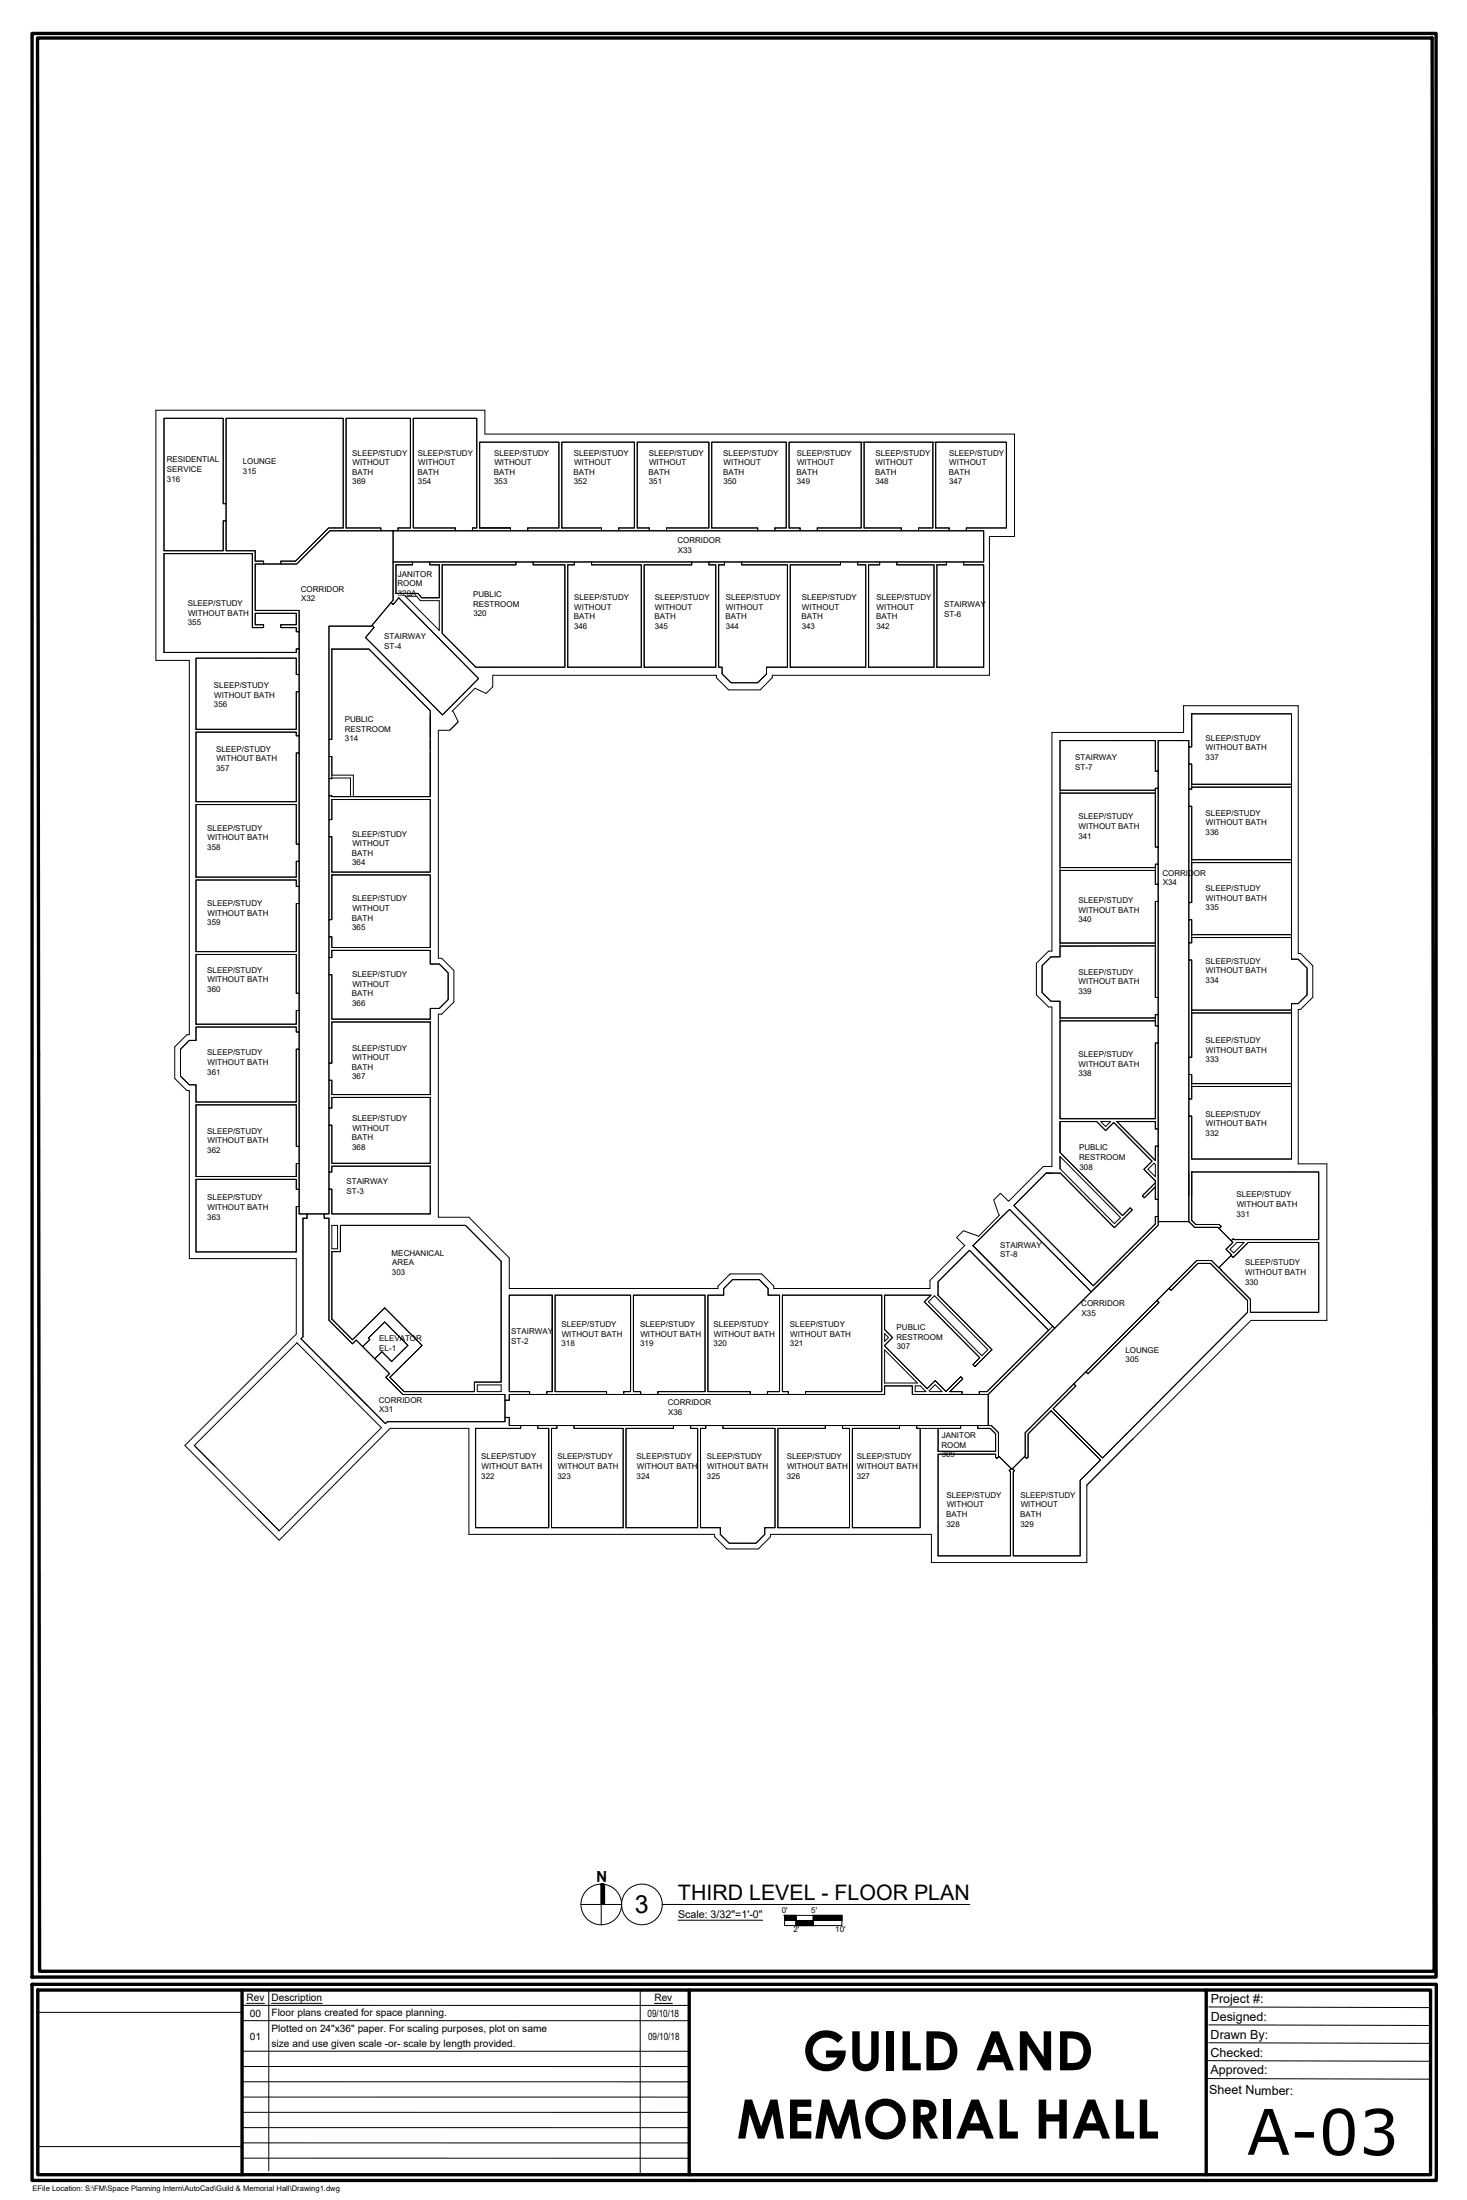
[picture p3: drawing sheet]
<svg xmlns="http://www.w3.org/2000/svg" width="610mm" height="914mm" viewBox="0 0 610 914" stroke-linecap="round" stroke-linejoin="round" font-family="sans-serif">
<!-- layer: 0 -->
<g fill="none" stroke="#000" stroke-width=".42">
<path d="M68.1 173.9h24.7v35.4h1.1v7.2h-1.1v12.4h-24.7zM93.9 173.9h48.7v45.5h-6l-13.8 13.8h-6.1v1.2h-7.2v-1.2h-3.5v-4.3h-12.1zM143.8 173.9h26.7v45.5h-5.1v1.2h-7.1v-1.2h-14.5zM171.7 173.9v45.5h17.5v1.2h-23.8v-1.2h5.1v-45.5h-26.7v45.5M171.7 173.9h26.4v45.5h-1.8v1.2h-7.1v-1.2h-17.5zM171.7 173.9h26.4v45.5h-1.8v1.2h15.8M199.3 183.8h33v35.6h-13v1.2h-7.2v-1.2h-12.8zM233.4 183.8h30.2v35.6h-6.5v1.2h-7.2v-1.2h-16.5zM264.8 183.8h29.8v35.6h-17.6v1.2h-7.2v-1.2h-5zM295.8 183.8h30.9v35.6h-4.7v1.2h-7.1v-1.2h-19.1zM327.9 183.8h30v35.6h-18.3v1.2h-7.1v-1.2h-4.6zM357.9 183.8v35.6h-18.3v1.2h34.9v-1.2h-15.4"/>
<path d="M359.1 183.8h28.5v35.6h-5.9v1.2h-7.2v-1.2h-15.4zM359.1 183.8v35.6M387.6 183.8v35.6h-5.9v1.2h12.7v-1.2h-5.6M388.8 183.8h29.4v35.6h-16.6v1.2h-7.2v-1.2h-5.6zM388.8 183.8v35.6M143.8 219.4h14.5v1.2h-21.2l-13.8 13.8h-6.6v-1.2h6.1l13.8-13.8h6v-45.5h-48.7v35.4h-1.1v-35.4h-24.7v55M199.3 219.4v-35.6h33v35.6h-13v1.2h30.6v-1.2h-16.5M199.3 219.4h12.8v1.2M233.4 219.4v-35.6h30.2v35.6h-6.5v1.2h12.7v-1.2h-5M264.8 219.4v-35.6h29.8v35.6h-17.6v1.2h37.9v-1.2h-19.1M295.8 219.4v-35.6h30.9v35.6h-4.7v1.2h10.5v-1.2h-4.6M327.9 219.4v-35.6h90.3v35.6h-16.6v1.2h7.2v13h-8.4v1.2h8.4v42.5h-19.5"/>
<path d="M68.1 230.1h36.8v30.8h4.6v-1.2h-3.5v-4.8h17.1v4.8h-6.4v1.2h6.4v1.7h1.2v7.1h-1.2v1.5h-55zM68.1 228.9h24.7v-12.4h1.1v12.4M93.9 228.9h12.1v4.3h3.5v1.2h-3.5v19.3h18.3v8.9h-1.2v-1.7h-6.4v-1.2h6.4v-4.8h-17.1v4.8h3.5v1.2h-4.6v-30.8h-36.8v41.1M106 234.4h17.3l13.8-13.8h26.2v28.8l-9 10.9h-17.6v244.2h-12.4v-250.8h-18.3zM163.3 220.6h245.5v13h-245.5zM164.5 234.8h6.9v-1.2h7.2v1.2h3.9v13.7h-7.3l-1.5-1.9h-9.2zM183.7 234.8v28.4l14 14.1h37v-42.5h-13.2v-1.2h17.2v1.2h-2.8v42.5M183.7 234.8h30.7v-1.2h-35.8v1.2h3.9v13.7h-7.3l-1.5-1.9h-9.2M183.7 234.8h30.7v-1.2h7.1v1.2h13.2v42.5h-37l-14-14.1zM235.9 234.8h2.8v-1.2h7.1v1.2h20.7v42.5h-30.6zM267.7 234.8h19.8v-1.2h7.1v1.2h2.8v42.5h-29.7zM298.6 234.8v42.5h1.5v2.8l3.7 3.7h11.1l3.6-3.7v-2.8h8.7v-42.5h-19v-1.2h41.1v1.2h-20.9v42.5"/>
<path d="M298.6 234.8h2.4v-1.2h7.2v1.2h19v42.5h-8.7v2.8l-3.6 3.7h-11.1l-3.7-3.7v-2.8h-1.5zM298.6 234.8h2.4v-1.2h-6.4v1.2h2.8v42.5h-29.7M328.4 234.8h20.9v-1.2h7.1v1.2h3.3v42.5h-31.3zM360.9 234.8h4.6v-1.2h7.2v1.2h15.4v42.5h-27.2zM389.3 234.8h4v-1.2h7.1v1.2h8.4v42.5h-19.5zM162.5 250.4l.9 .9 2.3-2.8 33.2 33.5-15 15.1-32-32.1 3.5-4.2-.8-.9zM164.5 246.6v-11.8h6.9v-1.2h-8.1v15.8l-.8 1 .9 .9 2.3-2.8 33.2 33.5-15 15.1-32-32.1M164.5 246.6h2.7M168.4 247.8h4.7l1.5 1.9h7.9v12.3zM68.1 271.2h55v-1.5h1.2v10.7h-1.2v-6.8h-41.7v29.5M81.4 273.6h41.7v6.8h1.2v7.1h-1.2v15.6h-41.7zM137.9 269.8h15.4l25.5 25.6v35.7h-32v-8.9h-8.9v-7.8h-1.2v9.2h1.2v-.2h7.7v7.7h-7.7v-.3h-1.2v9.9h1.2v-8.4"/>
<path d="M137.9 269.8h15.4l25.5 25.6v35.7h-40.9v-.3h-1.2v-7.2h1.2v-9.2h-1.2v-7.1h1.2zM151.9 265l3.5-4.2-.8-.9-.3 .4h-17.6v47h1.2v-37.5M235.9 277.3h30.6v-42.5h-20.7v-1.2h41.7v1.2h-19.8v42.5M328.4 277.3h31.3v-42.5h-3.3v-1.2h9.1v1.2h-4.6v42.5M360.9 277.3h27.2v-42.5h-15.4v-1.2h20.6v1.2h-4v42.5M190.4 300l-3.5 3.5h-4.8v94.8h1.4l5.1 5.1M495.2 296.7h41.5v102h2.8l3.6 3.7v11.1l-3.6 3.7h-2.8v64.5h-41.5v-17.8h-1.2v43.8l2.4 2.4h9.7l.5 .5 .8-.8-.8-.9h-9.7l-1.7-1.7v-20.1M495.2 296.7h41.5v29.3h-41.5v-8.4h-1.2v-7.2h1.2zM495.2 296.7v13.7h-1.2v-2.6h-12.7M81.4 304.3v28.9h41.7v-20.2h1.2v37.9h-1.2v-16.5h-41.7v30.2M81.4 303.1h41.7v-15.6h1.2v18.3h-1.2v-1.5h-41.7M81.4 304.3h41.7v1.5h1.2v7.2h-1.2v20.2h-41.7z"/>
<path d="M186.9 303.5l3.5-3.5-2-4.1-.5-.3 9.5-9.6 4.6 2.2 2.8-2.8v-4.7h92.9v1l5 5h13.2l5-5v-1h90.2v-57.7h10.5v-42.6h-220.1v-9.9h-136.7v104h13.9v155.6h-1l-5.1 5M440.5 307.8v89.9h-3.8l-3.7 3.7v11.1l3.7 3.7h3.8v48.8M440.5 307.8h39.6v12.7h1.2v7.1h-1.2v.9h-39.6zM440.5 307.8h39.6v12.7h1.2v-12.7M481.3 307.8h12.7v199.9h-12.7zM494 317.6h1.2v10.4h-1.2zM81.4 334.4h41.7v16.5h1.2v7.1h-1.2v6.6h-41.7zM137.9 332.3h40.9v30.2h-40.9v-14.7h-1.2v34.4h1.2v-18.5M137.9 332.3h40.9v30.2h-40.9v-14.7h-1.2v-7.1h1.2zM440.5 329.6h39.6v22.5h1.2v7.1h-1.2v1.4h-39.6zM440.5 329.6h39.6M440.5 328.5h39.6"/>
<path d="M480.1 327.6h1.2v24.5h-1.2zM494 328h1.2v-.8h41.5v30.1h-41.5v-22.2h-1.2zM494 335.1h1.2v40h-1.2zM495.2 327.2h41.5M495.2 326h41.5M480.1 359.2h1.2v8.3h-1.2zM495.2 358.5h41.5v30h-41.5v-6.2h-1.2v-7.2h1.2zM495.2 358.5h41.5M495.2 357.3h41.5M81.4 365.8h41.7v2.6h1.2v7.1h-1.2v20h-41.7zM81.4 364.6h41.7v-6.6h1.2v10.4h-1.2v-2.6h-41.7v29.7M137.9 363.7h40.9v30.1h-40.9v-4.4h-1.2v8.6h1.2v-3"/>
<path d="M137.9 363.7h40.9v30.1h-40.9v-4.4h-1.2v-7.2h1.2zM440.5 361.8h39.6v5.7h1.2v7.2h-1.2v17.3h-39.6zM440.5 361.8h39.6M440.5 360.6h39.6M480.1 374.7h1.2v39.9h-1.2zM81.4 396.7h41.7v16.2h1.2v7.1h-1.2v5.7h-41.7zM81.4 395.5h41.7v-20h1.2v37.4h-1.2v-16.2h-41.7v29M137.9 395h40.9v5.7h3.8l3.6 3.7v11.1l-3.6 3.6h-3.8v4.5h-40.9v-18.5h-1.2v-7.1h1.2zM137.9 395h40.9v5.7h3.8l3.6 3.7v11.1l-3.6 3.6h-3.8v4.5h-40.9v-18.5h-1.2v36.8h1.2v-17.1h40.9M440.5 393.3l39.6-.2v21.5h1.2v7.1h-1.2v1.4h-39.6v-6.9h-3.8l-3.7-3.7v-11.1l3.7-3.7h3.8zM440.5 393.1h39.6M440.5 392h39.6"/>
<path d="M494 382.3h1.2v9.6h-1.2zM494 399h1.2v40.5h-1.2zM495.2 389.7h41.5v9h2.8l3.6 3.7v11.1l-3.6 3.7h-2.8v2.6h-41.5v-20.8h-1.2v-7.1h1.2zM495.2 389.7h41.5M495.2 388.5h41.5M430.7 400.4v13.1l5 5h1.4v66.3h-3.6l-14.4 14.5-3.4-3.3-2.8 2.8 2.4 6.3-8.7 8.8-6.3-2.4-2.8 2.9 3.4 3.3-14.4 14.5v3.3h-64.9v-.9l-5.1-5.1h-13.1l-5.1 5.1v.9h-86.7v-12.7l-16.8-16.9h-12.7v-84.4h1.4l5.1-5v-13.1M430.7 400.4l5-5.1h1.4v-90.9h54.7v-11.1h47.7v103h.9l5.1 5.1v13.1l-5.1 5h-.9v64.2h11.9v65.1h-31.6l-68.2 68.5v32.2h-64.6v-11.8h-66.8v1l-5.1 5.1h-13.1l-5.1-5.1v-1h-102.1v-44h-32.7l-46.1 46.5-39.2-39.4 46.3-46.3v-31.4h-44.4v-69.8h-1l-5.1-5.1v-13.1M495.2 419.8h41.5M81.4 426.9h41.7v2h1.2v7.2h-1.2v21.9h-41.7v-7.1h-2.7l-3.7-3.7v-11.1l3.7-3.7h2.7zM81.4 425.7h41.7v-5.7h1.2v8.9h-1.2v-2h-41.7v5.5h-2.7l-3.7 3.7v11.1l3.7 3.7h2.7v7.1M137.9 424.8h40.9v30.1h-40.9v-5.9h-1.2v-7.1h1.2zM178.8 424.8v30.1h-40.9v-5.9h-1.2v11.5h1.2v-4.4h40.9"/>
<path d="M440.5 424.3h39.6v2.1h1.2v7.1h-1.2v31.5h-39.6zM440.5 424.3h39.6M440.5 423.1h39.6M480.1 421.7h1.2v4.7h-1.2zM495.2 421h41.5v29.4h-41.5v-3.8h-1.2v-7.1h1.2zM495.2 421h41.5M81.4 459.2h41.7v17.3h1.2v7.1h-1.2v5.4h-41.7zM81.4 458h41.7v-21.9h1.2v40.4h-1.2v-17.3h-41.7v29.8M137.9 456.1h40.9v27.4h-40.9v-15.8h-1.2v-7.2h1.2zM178.8 456.1v27.4h-40.9v-15.8h-1.2v19.4h1.2v-2.4h40.9M494 446.6h1.2v10.2h-1.2zM495.2 451.6h41.5v30.1h-41.5v-17.8h-1.2v-7.1h1.2z"/>
<path d="M495.2 451.6h41.5M495.2 450.4h41.5M440.5 479l25.9 26.2 3.2-3.2 .9 .9-7.4 7.4-22.5-22.7h-5.9l-13.4 13.5 33 33.3 25.8-25.7v-3.1h1.2v3.6l-27.8 27.7M440.5 466.2h15.2l3.7 3.7 3.4-3.3 15.9 16-3.4 3.4 4.8 4.8v.8l-5.4 5.4 .8 .8 4.6-4.5v5.2h1.2v7.1h-1.2v3.1l-25.8 25.7-33-33.3 13.4-13.5h5.9l22.5 22.7 7.4-7.4-.9-.9-3.2 3.2-25.9-26.2zM440.5 466.2v12.8M440.5 465h39.6v-31.5h1.2v35.7h-1.2v-3h-16M457.4 466.2h4.1l-2.1 2zM464.1 466.2l16 16.1v-5.9h1.2v22.1h-1.2v-7.7l-4.8-4.8 3.4-3.4-15.9-16-3.4 3.3-3.7-3.7h-15.2v12.8M464.1 466.2h16v3h1.2v7.2h-1.2v5.9zM81.4 490.2h41.7v4.1h1.2v7.2h-1.2v18.8h-41.7zM81.4 489h41.7v-5.4h1.2v10.7h-1.2v-4.1h-41.7v30.1M137.9 484.7h40.9v19.8h-40.9v-10.2h-1.2v-7.2h1.2z"/>
<path d="M178.8 484.7v19.8h-40.9v-10.2h-1.2v10.2h-2v1.8h2v42.4l9.8 9.8 1.5-1.5 2.7 2.7M440.5 480.7l25.1 25.4-2.5 2.5-22.6-22.8zM477 486l2.6-2.5 .5 .5v5.1zM480.1 491.6l-5.4 5.4 .8 .8 4.6-4.5M495.2 487.1h52.8v28.1h-35.2l-.3-.3-.9 .8 .7 .7-2.8 2.8 2.9 3.4 6.3-6.2h29.3v29h-28.4M495.2 487.1v9.9M495.2 487.1h52.8v28.1h-35.2l-.3-.3-.9 .8-5-5.1 .8-.8-.8-.9h-9.7l-1.7-1.7zM124.3 504.5v-3h-1.2v18.8h-41.7M124.3 504.5h3.3v1.8h-1.7M125.9 506.3v49.3l-.8 .9 35 35.2 .9-.8h48.8v-1.8h1.8v3.4h4.8v1.2h-18.8v41.3M127.6 504.5h7.1v1.8h2v42.4l9.8 9.8 1.5-1.5 13.9 13.9-1.6 1.6 7.1 7.1h42.4v11.3h-48.8l-.9 .8-35-35.2 .8-.9v-49.3h1.7zM137.9 509.3h2.4v9.7h-2.4z"/>
<path d="M141.5 509.3h52l14.7 14.9v50.2h-11.1v4h-29.2l-5.9-5.9 13.4-13.3-15.5-15.6-13.4 13.3-8.6-8.7v-28h3.6zM404.3 517.7l15.2-15 34 34.2M404.3 517.7l15.2-15 34 34.2-15.2 15.2zM404.3 517.7l34 34.4-27.6 27.5h-3.8v-1.2h3.3l27.2-27.2M404.3 517.7l21.7 22M481.3 507.7h12.7l2.4 2.4h9.7l6.2 6.3-2.8 2.8 2.3 2.4-5.3 5.3-3.1-3h-6.1l-71.3 71.6v9.6l-5.5 5.5-5.6-5.5v-9.7l-2.9-2.9h-1.3v-12.9l70.6-70.4zM511.1 519.2l2.9-2.8h3l-4.4 4.4zM211.6 538.3h17.9v40.1h-2.3v1.2h-7.1v-1.2h-8.5zM230.7 538.3h31.3v40.1h-2.8v1.2h-7.1v-1.2h-21.4zM263.2 538.3h29.8v40.1h-19.6v1.2h-7.2v-1.2h-3zM294.2 538.3h6.5v-2.8l3.7-3.6h11.1l3.7 3.6v2.8h4.7v40.1h-5v1.2h-7.1v-1.2h-17.6zM325.1 538.3h41.3v40.1h-31.7v1.2h32.9v-3.6h11.5v3.6h20.7v-1.2h-5.1"/>
<path d="M325.1 538.3h41.3v40.1h-31.7v1.2h-7.1v-1.2h-2.5zM325.1 538.3v40.1h2.5v1.2h-8.7v-1.2h5v-40.1h-4.7v-2.8l-3.7-3.6h-11.1l-3.7 3.6v2.8h-6.5v40.1M367.6 538.3h19.3l-2.8 2.8 23 23.2-2.8 2.9 .8 .8 7.1-7-22.4-22.7v-5.6l13.1-13 32.8 33.2-25.5 25.5h-3.3v1.2h-7.1v-1.2h-5.1l5.4-5.3-.9-.9-6.1 6.1-4.5-4.5-3.4 3.4-17.7-17.9 3.4-3.4-3.3-3.3zM389.8 538.3l22.4 22.7-7.1 7-.8-.8 2.8-2.9-23-23.2 2.8-2.8h-19.3v14.3l3.3 3.3-3.3 3.5 17.6 17.8 3.4-3.4 4.5 4.5 6.1-6.1 .9 .9-5.4 5.3M389.8 538.3h.1M389.8 538.3v-5.6l13.1-13 32.8 33.2M440.3 523.7h.1M465.7 524.7l-12.2 12.2M485.8 535.5l.8 .8 11.2-11.2h5.2l15.4 15.4v4.9l-60.3 60.6-20.5-20.5 9.5-9.4-.9-.9 5-5 .9 .8 29.5-29.6-.9-.9zM503 525.1l15.4 15.4v4.9l-60.3 60.6-20.5-20.5 9.5-9.4-.9-.9-20.2 20.3v9.6l-.2 .3 .8 .8 .6-.6v-9.6l9.6-9.6M503 525.1h-5.2l-11.2 11.2-.8-.8 11.5-11.6h6.1l16.2 16.1v5.4M506.5 526.9l5.1-5.1 .8 .8 6.3-6.2h29.3v29h-28.4v-5.4z"/>
<path d="M150.7 559.7l3-2.9-.6-.6 6.8-6.7 9.6 9.7-6.8 6.7-4-4.1-3 3 6.2 6.1-1.6 1.6 7.1 7.1h42.4v2.4h1.8v-2.4M153.1 556.2l6.8-6.7 9.6 9.7-6.8 6.7-4-4.1-3 3-5-5.1 3-2.9zM367.6 554.3l1.6 1.6-1.6 1.6zM385.8 541.1l2.5-2.5 22.2 22.4-2.5 2.5zM480.7 540.5l.9 .9-29.5 29.6-.9-.8zM135.6 567h.1M161.2 573.3h.1M198.3 575.6h9.9v2.8h-9.9zM211.6 578.4v-40.1h17.9v40.1h-2.3v1.2h24.9v-1.2h-21.4M211.6 579.6h156v-3.6h11.5v3.6h31.6v12.9h-199.1v-3.4h-1.8v-7.1h1.8zM211.6 578.4h8.5v1.2h-8.5M230.7 578.4v-40.1h31.3v40.1h-2.8v1.2h7v-1.2h-3"/>
<path d="M263.2 578.4v-40.1h29.8v40.1h-19.6v1.2h38.4v-1.2h-17.6M367.6 561.1l13.6 13.7h-13.6zM380.3 576h2.1l2.4 2.4h-4.5zM386.1 578l2.5-2.5 2.9 2.9h-5.1zM197.6 593.7h18.8v-1.2h7.1v1.2h4.5v41.3h-30.4zM228 593.7v41.3v-41.3M228 593.7h-4.5v-1.2h7.9v1.2h-2.2v41.3M260.1 593.7h19.7v-1.2h7.2v1.2h2.9v41.3h-29.8zM291.1 593.7h2.2v-1.2h7.1v1.2h21.7v41.3h-4.3v2.8l-3.7 3.6h-11.1l-3.7-3.6v-2.8h-8.2zM323.2 593.7h19.8v-1.2h7.1v1.2h2.9v41.3h-29.8zM354.2 593.7h19.6v-1.2h7.1v1.2h1.5v41.3h-28.2zM380.9 592.5h18.3v1.2h-18.3z"/>
<path d="M382.4 593.7v41.3h-28.2M389.8 593.7h9.4v-1.2h7.1v1.2h5.2l2.2 2.2v7.3h-23.9zM389.8 593.7v9.5M436.8 586.4l20.5 20.4-8.5 8.5v31.4h-27.7v-35l.5-.4-.9-.9-.2 .2-.3-.2-.8 .8 .5 .5v35h-30.1M436.8 586.4l20.5 20.4-8.5 8.5v31.4h-27.7v-35l.5-.4-.9-.9 5.1-5 .8 .8 .6-.6v-9.6zM80.8 600.8l35.2 35.4M80.8 600.8l42.6-42.7 35.1 35.3-42.5 42.8M80.8 600.8l8.5 8.6M389.8 603.2h23.9v-7.3l-2.2-2.2h-5.2v-1.2h5.7l2.9 2.9v9.7l.2 .2-.8 .9-.6-.6v-1.2h-23.9v42.3M389.8 604.4h23.9v1.2l.6 .6 .8-.9 5.1 5.1-.8 .8 .5 .5v35h-30.1zM107.5 627.7l8.5 8.5M197.6 635h30.4"/>
<path d="M229.2 635h29.8v-41.3h-20.5v-1.2h41.3v1.2h-19.7v41.3M229.2 635v-41.3h2.2v-1.2h7.1v1.2h20.5v41.3h-29.6M260.1 635h29.8v-41.3h-2.9v-1.2h6.3v1.2h-2.2v41.3M291.1 635h8.2v2.8l3.7 3.6h11.1l3.7-3.6v-2.8h4.3v-41.3h-21.7v-1.2h42.6v1.2h-19.8v41.3M323.2 635h29.8v-41.3h-2.9v-1.2h23.7v1.2h-19.6v41.3M241.4 791.6h16.9M251.2 783.2v8.4h-1.4v-8.5v16.9M275.2 791.6h7.1M15.7 836.4h84.8v55.8h-84.8z"/>
<circle cx="249.8" cy="791.6" r="8.5"/>
<circle cx="266.7" cy="791.6" r="8.5"/>
</g>
<!-- layer: G-ANNO-TTLB -->
<g fill="none" stroke="#000" stroke-width=".42">
<path d="M13.3 27.5v771.3M100.9 827.2h185.5M100.9 833.5h185.5M100.9 839.9h185.5M111.7 827.2v75M266 827.2v76.2M502.3 834.2l92.4 .2M100.9 852.6h185.5M100.9 858.9h185.5M501.2 856.5l93.4 .2M502.3 849l92.3 .3M502.3 841.6l92.3 .3"/>
<path d="M100.9 865.3h185.5M100.9 871.6h185.5M100.9 878h185.5M501.8 863.9l92.8 .3M100.9 884.3h185.5M100.9 890.7h185.5M100.9 897h185.5"/>
</g>
<path d="M13.3 13.9h583.5v807.8h-583.5zM15.6 15.8h579.5l.8 803.5h-579.5zM13.3 824.8h583.5v81.5h-583.5zM15.7 827.1h578.8v76.8h-578.8zM286.4 827.2v76.7M501.2 827.1v76.8" fill="none" stroke="#000" stroke-width="1.4"/>
<!-- layer: LIGHTING -->
<path d="M100.6 827.2v76.7" fill="none" stroke="#000" stroke-width="1.4"/>
<!-- layer: G-ANNO-TEXT -->
<path d="M281.7 791.6h121.3M281.7 798.1h35.2M326 798.2h11.9v-2.1h12v4.2h-12v-2.1h12M326 796.1h4.8v2.1h-4.8zM330.8 796.1h-4.8v4.2h4.8M330.8 798.2h7.1v2.1h-7.1zM337.9 796.1h-7.1v4.2h7.1M337.9 796.1h12v2.1h-12zM102.4 832.7h7.5M112.8 832.7h21.1M271.9 832.7h7.5" fill="none" stroke="#000" stroke-width=".42"/>
<!-- layer: 0 -->
<g fill="#000" stroke="#000" stroke-width=".42">
<path d="M249.8 783.1h.5z"/>
<path d="M249.8 783.1l1 .1zM249.8 783.1l1 .1z"/>
<path d="M249.8 783.2h1.4zM249.8 783.2h1.4z"/>
<path d="M249.8 783.2l1.4 8.4v-8.4zM249.8 783.2l1.4 8.4h-1.4z"/>
</g>
<!-- layer: G-ANNO-TEXT -->
<g fill="#000" stroke="#000" stroke-width=".42">
<path d="M326 796.1l4.8 2.1v-2.1zM326 796.1l4.8 2.1h-4.8z"/>
<path d="M330.8 798.2l7.1 2.1v-2.1zM330.8 798.2l7.1 2.1h-7.1z"/>
<path d="M337.9 796.1l12 2.1v-2.1zM337.9 796.1l12 2.1h-12z"/>
</g>
<text font-size="26.2" x="518.1" y="895.6">A-03</text>
<g font-size="22.6">
<text x="333.5" y="860.5">GUILD AND</text>
<text x="306.1" y="888.9">MEMORIAL HALL</text>
</g>
<text font-size="10.4" x="263.9" y="795.3">3</text>
<text font-size="8.9" x="281.7" y="789.7">THIRD LEVEL - FLOOR PLAN</text>
<text font-size="6.3" x="252.3" y="777.7" transform="rotate(-180 252.3 777.7)">N</text>
<g font-size="5.2">
<text x="503.1" y="832.5">Project #:</text>
<text x="503.1" y="839.9">Designed:</text>
<text x="503.1" y="847.3">Drawn By:</text>
<text x="503.1" y="854.8">Checked:</text>
<text x="503" y="862.1">Approved:</text>
<text x="502.5" y="870.5">Sheet Number:</text>
</g>
<text font-size="4.4" x="281.7" y="797.2">Scale: 3/32&quot;=1'-0&quot;</text>
<g font-size="4.2">
<text x="102.4" y="831.8">Rev</text>
<text x="112.8" y="831.8">Description</text>
<text x="271.9" y="831.8">Rev</text>
<text x="103.8" y="838.1">00</text>
<text x="112.8" y="837.9">Floor plans created for space planning.</text>
<text x="269.1" y="838.2">09/10/18</text>
<text x="112.8" y="844.7">Plotted on 24&quot;x36&quot; paper. For scaling purposes, plot on same</text>
<text x="103.8" y="848.1">01</text>
<text x="112.8" y="851">size and use given scale -or- scale by length provided.</text>
<text x="269.3" y="847.8">09/10/18</text>
</g>
<g font-size="3.3">
<text x="146.4" y="189.3">SLEEP/STUDY</text>
<text x="173.6" y="189.3">SLEEP/STUDY</text>
<text x="205.3" y="189.3">SLEEP/STUDY</text>
<text x="238.4" y="189.3">SLEEP/STUDY</text>
<text x="269.6" y="189.3">SLEEP/STUDY</text>
<text x="300.6" y="189.3">SLEEP/STUDY</text>
<text x="331.1" y="189.3">SLEEP/STUDY</text>
<text x="363.7" y="189.3">SLEEP/STUDY</text>
<text x="394.4" y="189.3">SLEEP/STUDY</text>
<text x="69.3" y="192.2">RESIDENTIAL</text>
<text x="69.4" y="196.2">SERVICE</text>
<text x="100.8" y="193">LOUNGE</text>
<text x="101" y="197">315</text>
<text x="146.3" y="197.3">BATH</text>
<text x="146.5" y="193.4">WITHOUT</text>
<text x="173.5" y="197.3">BATH</text>
<text x="173.7" y="193.4">WITHOUT</text>
<text x="205.2" y="197.3">BATH</text>
<text x="205.4" y="193.4">WITHOUT</text>
<text x="238.4" y="197.3">BATH</text>
<text x="238.6" y="193.4">WITHOUT</text>
<text x="269.5" y="197.3">BATH</text>
<text x="269.7" y="193.4">WITHOUT</text>
<text x="300.5" y="197.3">BATH</text>
<text x="300.7" y="193.4">WITHOUT</text>
<text x="331" y="197.3">BATH</text>
<text x="331.2" y="193.4">WITHOUT</text>
<text x="363.7" y="197.3">BATH</text>
<text x="363.9" y="193.4">WITHOUT</text>
<text x="394.3" y="197.3">BATH</text>
<text x="394.5" y="193.4">WITHOUT</text>
<text x="69.4" y="200.2">316</text>
<text x="146.4" y="201.3">369</text>
<text x="173.7" y="201.3">354</text>
<text x="205.3" y="201.3">353</text>
<text x="238.5" y="201.3">352</text>
<text x="269.6" y="201.3">351</text>
<text x="300.6" y="201.3">350</text>
<text x="331.1" y="201.3">349</text>
<text x="363.8" y="201.3">348</text>
<text x="394.4" y="201.3">347</text>
<text x="281.5" y="225.7">CORRIDOR</text>
<text x="281.6" y="229.7">X33</text>
<text x="165.4" y="239.6">JANITOR</text>
<text x="125" y="246">CORRIDOR</text>
<text x="165.2" y="243.6">ROOM</text>
<text x="78.1" y="251.9">SLEEP/STUDY</text>
<text x="125.2" y="250">X32</text>
<text x="165.3" y="247.6">320A</text>
<text x="196.6" y="248.1">PUBLIC</text>
<text x="238.5" y="249.5">SLEEP/STUDY</text>
<text x="272.1" y="249.5">SLEEP/STUDY</text>
<text x="301.6" y="249.5">SLEEP/STUDY</text>
<text x="333.2" y="249.5">SLEEP/STUDY</text>
<text x="364.2" y="249.5">SLEEP/STUDY</text>
<text x="78.2" y="256">WITHOUT BATH</text>
<text x="196.6" y="252.1">RESTROOM</text>
<text x="196.7" y="256.1">320</text>
<text x="238.4" y="257.5">BATH</text>
<text x="238.6" y="253.5">WITHOUT</text>
<text x="272" y="257.5">BATH</text>
<text x="272.2" y="253.5">WITHOUT</text>
<text x="301.5" y="257.5">BATH</text>
<text x="301.7" y="253.5">WITHOUT</text>
<text x="333.1" y="257.5">BATH</text>
<text x="333.3" y="253.5">WITHOUT</text>
<text x="364.1" y="257.5">BATH</text>
<text x="364.3" y="253.5">WITHOUT</text>
<text x="392.3" y="252.4">STAIRWAY</text>
<text x="392.3" y="256.5">ST-6</text>
<text x="78.1" y="259.9">355</text>
<text x="238.5" y="261.4">346</text>
<text x="272.1" y="261.4">345</text>
<text x="301.6" y="261.4">344</text>
<text x="333.2" y="261.4">343</text>
<text x="364.2" y="261.4">342</text>
<text x="159.7" y="265.7">STAIRWAY</text>
<text x="159.7" y="269.7">ST-4</text>
<text x="88.9" y="285.9">SLEEP/STUDY</text>
<text x="88.9" y="293.9">356</text>
<text x="89" y="289.9">WITHOUT BATH</text>
<text x="143.2" y="300">PUBLIC</text>
<text x="143.2" y="304">RESTROOM</text>
<text x="143.4" y="308">314</text>
<text x="501" y="307.8">SLEEP/STUDY</text>
<text x="501.1" y="311.8">WITHOUT BATH</text>
<text x="89.8" y="312.4">SLEEP/STUDY</text>
<text x="89.9" y="316.4">WITHOUT BATH</text>
<text x="446.8" y="316">STAIRWAY</text>
<text x="501" y="315.8">337</text>
<text x="89.8" y="320.4">357</text>
<text x="446.8" y="320">ST-7</text>
<text x="448.1" y="340.5">SLEEP/STUDY</text>
<text x="501" y="339.1">SLEEP/STUDY</text>
<text x="86.1" y="345.3">SLEEP/STUDY</text>
<text x="146.3" y="347.7">SLEEP/STUDY</text>
<text x="448.2" y="344.6">WITHOUT BATH</text>
<text x="501" y="347.1">336</text>
<text x="501.1" y="343.1">WITHOUT BATH</text>
<text x="86.1" y="353.3">358</text>
<text x="86.2" y="349.3">WITHOUT BATH</text>
<text x="146.4" y="351.7">WITHOUT</text>
<text x="448.1" y="348.5">341</text>
<text x="146.2" y="355.7">BATH</text>
<text x="146.3" y="359.7">364</text>
<text x="483" y="364">CORRIDOR</text>
<text x="483.2" y="368">X34</text>
<text x="501" y="370.4">SLEEP/STUDY</text>
<text x="86.1" y="376.5">SLEEP/STUDY</text>
<text x="146.3" y="374.6">SLEEP/STUDY</text>
<text x="448.1" y="375.3">SLEEP/STUDY</text>
<text x="501.1" y="374.4">WITHOUT BATH</text>
<text x="86.2" y="380.5">WITHOUT BATH</text>
<text x="146.2" y="382.6">BATH</text>
<text x="146.4" y="378.7">WITHOUT</text>
<text x="448.1" y="383.3">340</text>
<text x="448.2" y="379.3">WITHOUT BATH</text>
<text x="501" y="378.4">335</text>
<text x="86.1" y="384.5">359</text>
<text x="146.3" y="386.6">365</text>
<text x="501" y="400.6">SLEEP/STUDY</text>
<text x="86.1" y="404.3">SLEEP/STUDY</text>
<text x="146.3" y="406.1">SLEEP/STUDY</text>
<text x="448.1" y="405.1">SLEEP/STUDY</text>
<text x="501.1" y="404.6">WITHOUT BATH</text>
<text x="86.1" y="412.3">360</text>
<text x="86.2" y="408.3">WITHOUT BATH</text>
<text x="146.4" y="410.1">WITHOUT</text>
<text x="448.1" y="413.1">339</text>
<text x="448.2" y="409.1">WITHOUT BATH</text>
<text x="501" y="408.6">334</text>
<text x="146.2" y="414.1">BATH</text>
<text x="146.3" y="418.1">366</text>
<text x="146.3" y="436.7">SLEEP/STUDY</text>
<text x="501" y="433.5">SLEEP/STUDY</text>
<text x="501.1" y="437.5">WITHOUT BATH</text>
<text x="86.1" y="438.7">SLEEP/STUDY</text>
<text x="86.2" y="442.7">WITHOUT BATH</text>
<text x="146.4" y="440.7">WITHOUT</text>
<text x="448.1" y="439.4">SLEEP/STUDY</text>
<text x="448.2" y="443.4">WITHOUT BATH</text>
<text x="501" y="441.5">333</text>
<text x="86.1" y="446.7">361</text>
<text x="146.2" y="444.7">BATH</text>
<text x="146.3" y="448.6">367</text>
<text x="448.1" y="447.4">338</text>
<text x="146.3" y="466">SLEEP/STUDY</text>
<text x="501" y="464.1">SLEEP/STUDY</text>
<text x="86.1" y="471.1">SLEEP/STUDY</text>
<text x="146.2" y="473.9">BATH</text>
<text x="146.4" y="470">WITHOUT</text>
<text x="501" y="472.1">332</text>
<text x="501.1" y="468.1">WITHOUT BATH</text>
<text x="86.1" y="479.1">362</text>
<text x="86.2" y="475.1">WITHOUT BATH</text>
<text x="146.3" y="477.9">368</text>
<text x="448.4" y="478.1">PUBLIC</text>
<text x="448.4" y="482.1">RESTROOM</text>
<text x="448.6" y="486.1">308</text>
<text x="144" y="492.3">STAIRWAY</text>
<text x="144" y="496.3">ST-3</text>
<text x="513.8" y="497.6">SLEEP/STUDY</text>
<text x="86.1" y="498.9">SLEEP/STUDY</text>
<text x="86.2" y="502.9">WITHOUT BATH</text>
<text x="513.9" y="501.6">WITHOUT BATH</text>
<text x="86.1" y="506.9">363</text>
<text x="513.8" y="505.6">331</text>
<text x="415.6" y="518.6">STAIRWAY</text>
<text x="162.8" y="522">MECHANICAL</text>
<text x="163" y="526">AREA</text>
<text x="415.6" y="522.6">ST-8</text>
<text x="517.4" y="526">SLEEP/STUDY</text>
<text x="162.9" y="529.9">303</text>
<text x="517.4" y="534">330</text>
<text x="517.5" y="530">WITHOUT BATH</text>
<text x="449.3" y="542.9">CORRIDOR</text>
<text x="233.3" y="551.5">SLEEP/STUDY</text>
<text x="266" y="551.5">SLEEP/STUDY</text>
<text x="296.5" y="551.5">SLEEP/STUDY</text>
<text x="328.2" y="551.5">SLEEP/STUDY</text>
<text x="449.5" y="546.9">X35</text>
<text x="157.6" y="557.5">ELEVATOR</text>
<text x="212.4" y="554.4">STAIRWAY</text>
<text x="233.4" y="555.5">WITHOUT BATH</text>
<text x="266.1" y="555.5">WITHOUT BATH</text>
<text x="296.6" y="555.5">WITHOUT BATH</text>
<text x="328.3" y="555.5">WITHOUT BATH</text>
<text x="372.5" y="556.8">RESTROOM</text>
<text x="372.6" y="552.8">PUBLIC</text>
<text x="157.6" y="561.4">EL-1</text>
<text x="212.4" y="558.4">ST-2</text>
<text x="233.3" y="559.5">318</text>
<text x="266" y="559.5">319</text>
<text x="296.5" y="559.5">320</text>
<text x="328.2" y="559.5">321</text>
<text x="372.7" y="560.8">307</text>
<text x="467.6" y="562.3">LOUNGE</text>
<text x="467.7" y="566.2">305</text>
<text x="157.4" y="583">CORRIDOR</text>
<text x="157.5" y="587">X31</text>
<text x="277.5" y="584.1">CORRIDOR</text>
<text x="277.7" y="588.1">X36</text>
<text x="391.4" y="597.7">JANITOR</text>
<text x="391.2" y="601.7">ROOM</text>
<text x="391.3" y="605.7">309</text>
<text x="200" y="606.5">SLEEP/STUDY</text>
<text x="200.1" y="610.6">WITHOUT BATH</text>
<text x="231.7" y="606.5">SLEEP/STUDY</text>
<text x="231.8" y="610.6">WITHOUT BATH</text>
<text x="264.5" y="606.5">SLEEP/STUDY</text>
<text x="264.6" y="610.6">WITHOUT BATH</text>
<text x="293.8" y="606.5">SLEEP/STUDY</text>
<text x="293.9" y="610.6">WITHOUT BATH</text>
<text x="327" y="606.5">SLEEP/STUDY</text>
<text x="327.1" y="610.6">WITHOUT BATH</text>
<text x="356" y="606.5">SLEEP/STUDY</text>
<text x="356.1" y="610.6">WITHOUT BATH</text>
<text x="200" y="614.5">322</text>
<text x="231.7" y="614.5">323</text>
<text x="264.5" y="614.5">324</text>
<text x="293.8" y="614.5">325</text>
<text x="327" y="614.5">326</text>
<text x="356" y="614.5">327</text>
<text x="393.3" y="622.6">SLEEP/STUDY</text>
<text x="424.1" y="622.6">SLEEP/STUDY</text>
<text x="393.4" y="626.6">WITHOUT</text>
<text x="424.2" y="626.6">WITHOUT</text>
<text x="393.2" y="630.5">BATH</text>
<text x="393.3" y="634.5">328</text>
<text x="424" y="630.5">BATH</text>
<text x="424.1" y="634.5">329</text>
<text x="324.8" y="795.1">0'</text>
<text x="337.1" y="795">5'</text>
<text x="329.7" y="803.1">2'</text>
<text x="347.1" y="803">10'</text>
</g>
<text font-size="3.2" x="13.5" y="910.8">EFile Location: S:\FM\Space Planning Intern\AutoCad\Guild &amp; Memorial Hall\Drawing1.dwg</text>
</svg>
